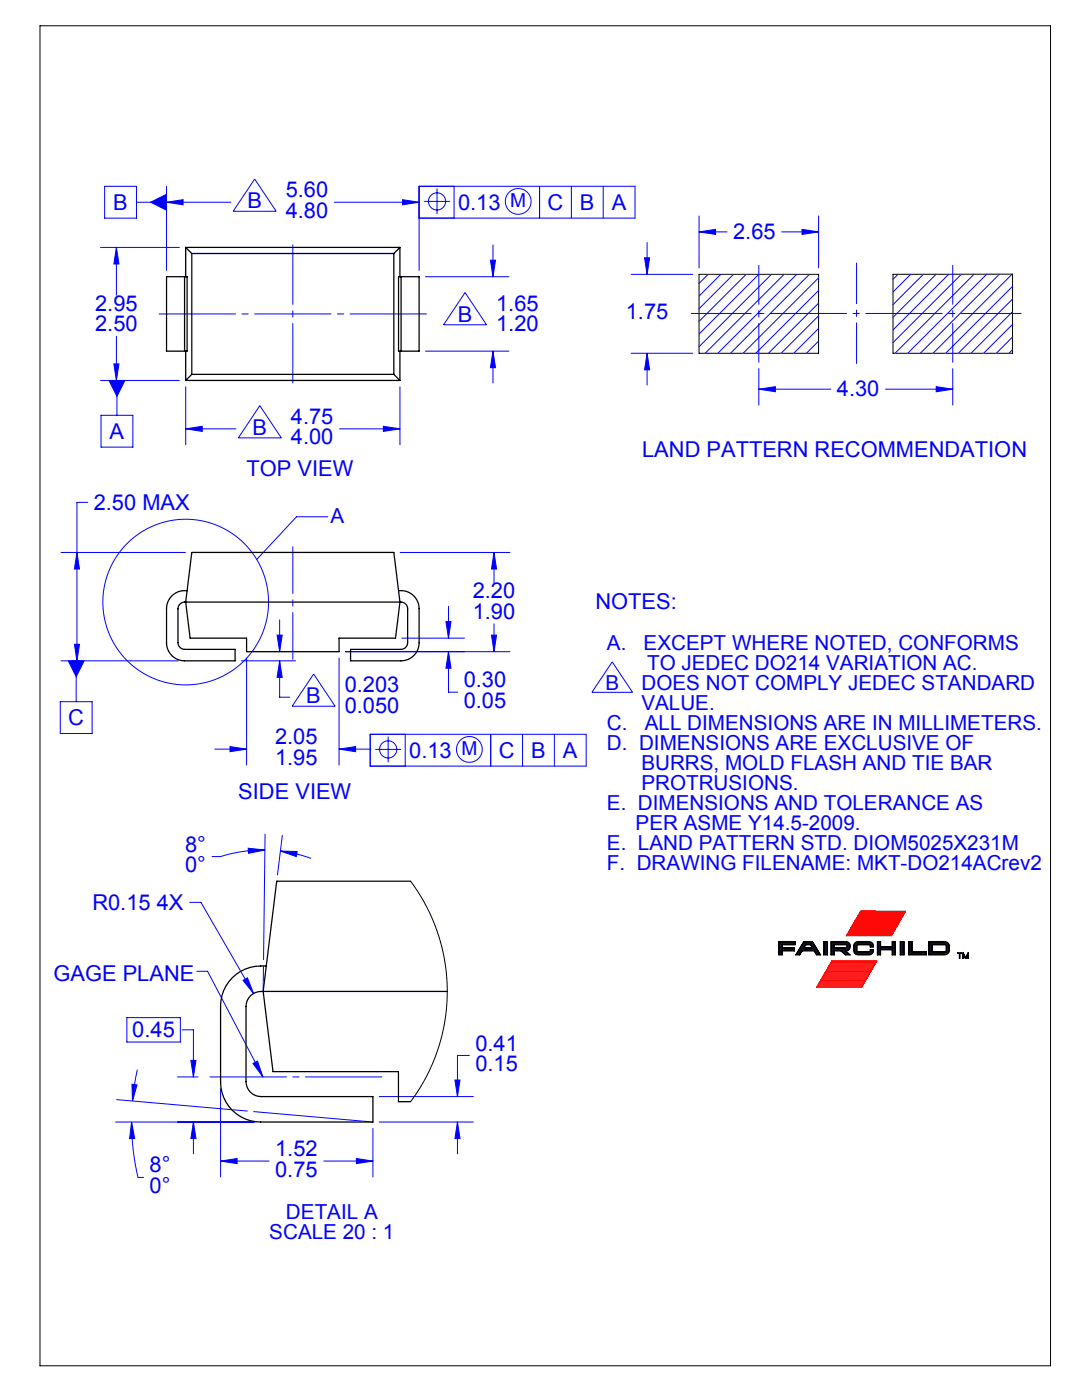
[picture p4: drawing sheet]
<svg xmlns="http://www.w3.org/2000/svg" width="216mm" height="279mm" viewBox="0 0 216 279" stroke-linecap="round" stroke-linejoin="round" font-family="sans-serif">
<g fill="none" stroke="#00f" stroke-width=".2">
<path d="M20.9 37.2h6.3v6.3h-6.3zM33.2 37.2v16.8M50.8 35.7l4.3 6.5h-8.6zM80.3 39.9l3.3 .5-3.3 .5zM87.2 37.6v5.2M90.6 37.2v6.3M107.7 37.2v6.3M114 37.2v6.3M120.4 37.2v6.3M20.1 49.4h15.7M23.2 49.4v9.5M23.2 49.4l.5 3.3h-1z"/>
<path d="M27.2 40.4h18.9M30.1 40.4l3.1-1.6v3.1zM33.2 40.4l3.3-.5v1zM66.7 40.4h16.9M83.6 43.5h43.1v-6.3h-43.1v16.8M84.6 40.2h5.2M84.9 55.2h16.6M92.8 58.4l4.3 6.4h-8.6zM97.9 51.9h1l-.5 3.3zM98.4 48.9v6.3M125.9 54.8h12.3M128.6 51.5h1l-.5 3.3z"/>
<path d="M129.1 48.4v6.4M139.5 46.3l3.3-.5v1zM139.5 43.1v10.4M139.5 46.3h5.6M141.3 54.8l-1.8 1.8M143.8 54.8l-4.3 4.3M146.4 54.8l-6.9 6.8M148.9 54.8l-9.4 9.3M151.4 54.8l-11.9 11.9M153.9 54.8l-14.4 14.4M156 46.3h7.3M156.5 54.8l-15.8 15.7"/>
<path d="M159 54.8l-15.8 15.7M160 45.8l3.3 .5-3.3 .5zM161.5 54.8l-15.7 15.7M163.3 43.1v10.4M163.3 55.4l-15 15.1M163.3 58l-12.5 12.5M179.2 54.8l-1 .9M181.7 54.7l-3.5 3.6M184.2 54.7l-6 6.1M186.8 54.7l-8.6 8.6M189.3 54.7l-11.1 11.2M191.8 54.7l-13.6 13.7"/>
<path d="M194.4 54.7l-15.8 15.8M196.9 54.7l-15.8 15.8M199.4 54.7l-15.8 15.8M202 54.7l-15.8 15.8M202 57.2l-13.3 13.3M202 59.7l-10.8 10.8M20.1 75.9h15.7M21.7 75.9h3.2l-1.6 3.2zM22.7 72.6h1l-.5 3.3zM23.2 67.1v8.8M23.3 75.9v7M37.1 77.2v11.6"/>
<path d="M79.8 77.2v11.6M84.9 70.1h16.6M98.4 70.1l.5 3.3h-1zM98.4 70.1v6.3M125.9 70.5h12.3M129.1 70.5l.5 3.3h-1zM129.1 70.5v6.4M151.4 77.7l3.3-.5v1zM151.4 73.6v7.2M151.4 77.7h14.4M163.3 60.5l-10 10M163.3 63l-7.4 7.5"/>
<path d="M163.3 65.5l-4.9 5M163.3 68.1l-2.4 2.4M176.7 77.7h13.4M186.8 77.2l3.3 .5-3.3 .5zM190.1 73.6v7.2M202 62.2l-8.3 8.3M202 64.7l-5.7 5.8M202 67.3l-3.2 3.2M202 69.8l-.7 .7M20.2 82.9h6.3v6.3h-6.3zM37.1 85.6h10M37.1 85.6l3.3-.5v1z"/>
<path d="M51.8 81l4.3 6.4h-8.5zM67.7 85.6h12.1M76.5 85.1l3.3 .5-3.3 .5zM12.2 110.3h24.8M15.4 110.3l.5 3.3h-1.1zM17.5 100.3h-2.1v31.6M65.4 103.1h-6.2l-8 8.6M79.9 110.3h21.9M98.6 110.3v6M98.6 110.3l.5 3.3h-1zM12.2 131.9h23.4M13.6 131.9h3.2l-1.6 3.2z"/>
<path d="M14.8 128.6h1.1l-.5 3.3zM15.2 131.9v8.1M48.2 131.9h10.8M49.2 131.3v21.4M55.3 126.8h1l-.5 3.3zM55.8 131.9v7.2h2M55.8 123.7v6.4M55.8 131.9l.5 3.3h-1zM62.6 134.5l4.3 6.4h-8.6zM67.7 131.3v21.4M68.9 130.1h32.9M80.2 127.4h12.5"/>
<path d="M89 124.1h1l-.5 3.3zM89.5 130.1v8h1.8M89.5 121v6.4M89.5 130.1l.5 3.3h-1zM98.1 126.8h1l-.5 3.3zM98.6 124.5v5.6M122.2 132.1l4 6.1h-8.1zM12 140h6.4v6.4h-6.4zM42.9 149.5h6.3M45.9 149l3.3 .5-3.3 .5zM67.7 149.5h6.3M67.7 149.5l3.3-.5v1z"/>
<path d="M73.9 146.5h43.1v6.4h-43.1zM74.9 149.6h5.1M77.5 147v5.1M80.9 146.5v6.4M97.9 146.5v6.4M104.3 146.5v6.4M110.6 146.5v6.4M49.5 169.3l3.4 .3-3.3 .7zM52.9 169.6a28.2 28.2 0 0 0-8.9 1.3h-1.7M52.9 166.5l-.3 25M56 169.8l3.3 .1-.2 1zM56 169.8a28.2 28.2 0 0 1 6.1 1.5"/>
<path d="M56.3 166.7l-.9 7.9M37.8 180.1h2.3l10.5 18.2M39.3 193.8h2.1l11.1 21.1M48.5 195.7l.9-.5 1.2 3.1zM52.6 192.8l-.1 5.1M23.3 219.5l26.1 2.2M25.3 203.1h10.7v4.9h-10.7zM26.3 216.4l1 .1-.9 3.2zM27.4 213.5l-.6 3.1-.4 3.1M35.4 214.9h4.1M36.3 205.5h2.3v9.4M38.1 211.6h1l-.5 3.3z"/>
<path d="M44 217.2v17.7M50.5 212.2l.9-.4 1.1 3.1zM75.7 218.8h18.8M90.8 215.5h1l-.5 3.3zM93.6 210.6h-2.3v8.2M23.1 223.9h27.6M26.3 223.9l.6 3.3h-1zM26.3 223.9a48.2 48.2 0 0 0 1.2 11.1h1.1M38.6 223.9l.5 3.3h-1zM38.6 223.9v6.4M44 231.7h9.7M44 231.7l3.3-.5v1z"/>
<path d="M50.6 221.8l23.8 2.1M64.6 231.7h9.8M71.1 231.2l3.3 .5-3.3 .5zM74.4 225.2v9.7M75.7 223.9h18.8M91.3 223.9v6.4M91.3 223.9l.5 3.3h-1z"/>
<circle cx="87.2" cy="40.2" r="1.71"/>
<circle cx="103.4" cy="40.2" r="2.57"/>
<circle cx="37.1" cy="120.2" r="16.5"/>
<circle cx="77.5" cy="149.6" r="1.71"/>
<circle cx="93.7" cy="149.6" r="2.57"/>
</g>
<g fill="none" stroke="#000" stroke-width=".2">
<path d="M8 5.1h201.6v267.5h-201.6zM139.5 54.8h23.8v15.7h-23.8zM178.2 54.8l23.8-.1v15.8h-23.8zM155.4 189.2h3.1v.6h-3.1M155.4 188.7h.7M155.4 189.4h3.1M155.4 190.3h.7M155.4 190h.7M155.4 188.1h3.3M155.4 189h.7M155.4 190.5h.7M155.4 189.6h3.1"/>
<path d="M155.4 188.3h3.3M155.4 188.5h3.3M156.1 189.1v-.6h2.6v-.6h-3.3v2.7h.7v-.8M158.8 190.5h.8M159 190.3h.8M159.1 190h.8M159.2 189.8h4.1M159.4 189.6h3.8M159.5 189.4h3.5M159.6 189.2h3.3M159.8 189h.8M159.9 188.7h.8"/>
<path d="M160 188.5h2.5M160 189.8l-.4 .8h-.8l1.6-2.7h1.7l1.7 2.7h-.9l-.4-.8M160.1 188.3h2.3M160.3 188.1h1.9M160.4 189.1l.4-.6h.9l.4 .6M161.8 188.7h.8M162 189h.8M162.6 190h.8M162.7 190.3h.9M162.9 190.5h.8M164.4 187.9h.7v2.7h-.7zM164.4 189.2h.7"/>
<path d="M164.4 188.7h.7M164.4 189.4h.7M164.4 190.3h.7M164.4 190h.7M164.4 188.1h.7M164.4 189h.7M164.4 190.5h.7M164.4 189.8h.7M164.4 189.6h.7M164.4 188.3h.7M164.4 188.5h.7M165.8 189.2h3.8"/>
<path d="M165.8 188.7h.7M165.8 189.4h3.7M165.8 190.3h.7M165.8 190h.7M165.8 188.1h3.6M165.8 189h.7M165.8 190.5h.7M165.8 189.8h3M165.8 189.6h3.5M165.8 188.3h3.7M165.8 188.5h3.8M167.8 189.8l.9 .8h1l-.9-.8"/>
<path d="M168.1 190h1M168.3 190.3h1M168.6 190.5h.9M168.7 187.9h-2.9v2.7h.7v-.8M168.8 187.9a.86 .86 0 0 1 .9 .8M169 189h.7M169 188.7v.3l-.2 .1M169 188.7h.7M169 188.7l-.2-.2h-2.3v.6M169.7 188.7a.89 .89 0 0 1-.9 1.1M170.3 189.2h.7M170.3 189.4h.7"/>
<path d="M170.3 189h.7M170.3 189.6h.7M170.3 188.7h.7M170.4 189.8h.6M170.4 188.5h3.9M170.4 190h3.8M170.5 188.3h3.7M170.5 190.3h3.6M170.6 188.2l.5-.3h2.3a.93 .93 0 0 1 .9 1.1h-.7v-.3l-.2-.2h-2.2l-.2 .2v1l.2 .2h2.2l.2-.1v-.3h.7a.94 .94 0 0 1-.9 1.1h-2.2a.91 .91 0 0 1-.9-.9v-1zM170.7 188.1h3.3M170.8 190.5h3M173.6 189.8h.7"/>
<path d="M173.6 188.7h.7M173.6 189.6h.7M175.1 187.9h.6v1h2.3v-1h.7v2.7h-.7v-1h-2.3v1h-.6zM175.1 189.2h3.6M175.1 188.7h.6M175.1 189.4h3.6M175.1 190.3h.6M175.1 190h.6M175.1 188.1h.6M175.1 189h3.6M175.1 190.5h.6M175.1 189.8h.6"/>
<path d="M175.1 189.6h.6M175.1 188.3h.6M175.1 188.5h.6M178 188.7h.7M178 190.3h.7M178 190h.7M178 188.1h.7M178 190.5h.7M178 189.8h.7M178 189.6h.7M178 188.3h.7M178 188.5h.7"/>
<path d="M179.6 187.9h.8v2.7h-.8zM179.6 189.2h.8M179.6 188.7h.8M179.6 189.4h.8M179.6 190.3h.8M179.6 190h.8M179.6 188.1h.8M179.6 189h.8M179.6 190.5h.8M179.6 189.8h.8M179.6 189.6h.8M179.6 188.3h.8"/>
<path d="M179.6 188.5h.8M181.3 187.9h.7v2h2.9v.7h-3.6zM181.3 189.2h.7M181.3 188.7h.7M181.3 189.4h.7M181.3 190.3h3.6M181.3 190h3.6M181.3 188.1h.7M181.3 189h.7M181.3 190.5h3.6M181.3 189.8h.7M181.3 189.6h.7"/>
<path d="M181.3 188.3h.7M181.3 188.5h.7M185.3 187.9h3.2a1 1 0 0 1 1 1v.7a1 1 0 0 1-1 1h-3.2zM185.3 189.2h.7M185.3 188.7h.7M185.3 189.4h.7M185.3 190.3h3.9M185.3 190h4.1M185.3 188.1h3.8M185.3 189h.7M185.3 190.5h3.6M185.3 189.8h.7"/>
<path d="M185.3 189.6h.7M185.3 188.3h4M185.3 188.5h4.1M186 188.5l2.6 .1 .2 .2v.9l-.3 .2h-2.5zM188.7 189.8h.7M188.8 188.7h.6M188.8 189.6h.7M188.8 189.2h.7M188.8 189.4h.7M188.8 189h.7M191.1 190.2l.8 .1h-.8zM191.4 190.6h.1"/>
<path d="M191.4 190.9h.1M191.4 190.8h.1M191.4 190.3v1h.1v-1M191.4 191.1h.1M191.4 190.4h.1M192.1 190.3h.2M192.1 190.2l.6 1 .5-1v1.1h-.1v-.9l-.3 .9h-.2l-.4-.9v.9h-.1zM192.1 190.6h.1M192.1 190.9h.1M192.1 190.8h.1M192.1 191.1h.1M192.1 190.4h.2"/>
<path d="M192.3 190.6h.1M192.4 190.8h.1M192.5 190.9h.1M192.5 191.1h.2M192.7 191.1h.1M192.8 190.9h.1M192.9 190.8h.1M192.9 190.6h.2M193 190.4h.2M193.1 190.3h.1M193.1 190.6h.1M193.1 190.9h.1"/>
<path d="M193.1 190.8h.1M193.1 191.1h.1"/>
</g>
<path d="M58.4 109.1v22.5" fill="none" stroke="#00f" stroke-width=".2" stroke-dasharray="15.2 1.3 1.3 1.3" stroke-dashoffset="5.9"/>
<path d="M86.2 62.7h-55.5M40.8 214.9h36.5" fill="none" stroke="#00f" stroke-width=".2" stroke-dasharray="15.2 1.3 1.3 1.3" stroke-dashoffset="-1.1"/>
<path d="M58.4 76.4v-27.5" fill="none" stroke="#00f" stroke-width=".2" stroke-dasharray="15.2 1.3 1.3 1.3" stroke-dashoffset="3.4"/>
<g fill="none" stroke="#f00" stroke-width=".2">
<path d="M163.1 196.8h9M163.2 196.6h9M163.3 196.4h9M163.5 196.1h9M163.6 195.9h9M163.7 195.7h9M163.9 195.5h9M164 195.2h9M164.1 195h9M164.2 194.8h9M164.4 194.6h9M164.5 194.3h9"/>
<path d="M164.6 194.1h9M164.8 193.9h9M164.9 193.7h9M165 193.4h9M165.2 193.2h9M165.3 193h9M165.4 192.8h9M165.5 192.5h9M165.7 192.3h9M165.8 192.1h9M165.9 191.9h9M166 191.8h9l-3.1 5.2h-9z"/>
<path d="M168.9 186.7h9M169.1 186.5h9M169.2 186.3h9M169.3 186h9M169.4 185.8h9M169.5 185.6h9M169.7 185.4h9M169.8 185.2h9M169.9 185h9M170 184.8h9M170.1 184.6h9M170.3 184.4h9"/>
<path d="M170.4 184.2h9M170.5 183.9h9M170.6 183.7h9M170.7 183.5h9M170.9 183.3h9M171 183.1h9M171.1 182.9h9M171.2 182.7h9M171.4 182.5h9M171.5 182.3h9M171.6 182.1h9M171.7 181.8h9l-2.8 5h-9z"/>
</g>
<path d="M151.4 53v19.3M190.1 53v19.3" fill="none" stroke="#00f" stroke-width=".2" stroke-dasharray="15.2 1.3 1.3 1.3" stroke-dashoffset="7.5"/>
<path d="M137.9 62.6h65.9" fill="none" stroke="#00f" stroke-width=".2" stroke-dasharray="15.2 1.3 1.3 1.3" stroke-dashoffset="3.3"/>
<path d="M170.9 72.5v-20" fill="none" stroke="#00f" stroke-width=".2" stroke-dasharray="15.2 1.3 1.3 1.3" stroke-dashoffset="7.1"/>
<g fill="#00f">
<path d="M50.5 212.2l.9-.4 1.1 3.1z"/>
<path d="M13.6 131.9h3.2l-1.6 3.2zM21.7 75.9h3.2l-1.6 3.2zM30.1 40.4l3.1 1.5v-3.1z"/>
<path d="M139.5 46.3l3.3-.5v1zM160 45.8l3.3 .5-3.3 .5zM151.4 77.7l3.3-.5v1zM186.8 77.2l3.3 .5-3.3 .5zM128.6 51.5h1l-.5 3.3zM129.1 70.5l.5 3.3h-1zM56 169.8l3.3 .1-.2 1zM49.5 169.3l3.4 .3-3.3 .7zM38.1 211.6h1l-.5 3.3zM38.6 223.9l.5 3.3h-1zM26.3 216.4l1 .1-.9 3.2zM26.3 223.9l.6 3.3h-1z"/>
<path d="M14.8 128.6h1.1l-.5 3.3zM15.4 110.3l.5 3.3h-1.1zM98.1 126.8h1l-.5 3.3zM98.6 110.3l.5 3.3h-1zM89 124.1h1l-.5 3.3zM89.5 130.1l.5 3.3h-1zM55.3 126.8h1l-.5 3.3zM55.8 131.9l.5 3.3h-1zM45.9 149l3.3 .5-3.3 .5zM67.7 149.5l3.3-.5v1zM97.9 51.9h1l-.5 3.3zM98.4 70.1l.5 3.3h-1zM22.7 72.6h1l-.5 3.3zM23.2 49.4l.5 3.3h-1zM33.2 40.4l3.3-.5v1zM80.3 39.9l3.3 .5-3.3 .5zM37.1 85.6l3.3-.5v1zM76.5 85.1l3.3 .5-3.3 .5zM91.3 223.9l.5 3.3h-1zM90.8 215.5h1l-.5 3.3zM44 231.7l3.3-.5v1zM71.1 231.2l3.3 .5-3.3 .5zM48.5 195.7l2.1 2.6-1.2-3.1z"/>
</g>
<g fill="none" stroke="#000" stroke-width=".25">
<path d="M36.8 55.2h-3.6v14.9h3.6M36.8 55.2v14.9M36.8 55.2h.5v14.9h-.5M37.1 49.4v5.8M37.1 49.4l1.2 1.2M37.1 49.4h42.7M38.3 50.6v24.1M38.3 50.6h40.3M78.6 50.6v24.1M79.8 49.4l-1.2 1.2M79.8 49.4v5.8M80 55.2h3.6v14.9h-3.6"/>
<path d="M80 55.2h-.5v14.9h.5M80 55.2v14.9M37.1 70.1v5.8M37.1 75.9h42.7M38.3 74.7l-1.2 1.2M38.3 74.7h40.3M78.6 74.7l1.2 1.2M79.8 70.1v5.8M37.3 117.9a3.7 3.7 0 0 0-4.1 3.6v6.8a3.6 3.6 0 0 0 3.6 3.6h10.1v-2.3h-10a1.35 1.35 0 0 1-1.4-1.4v-6.7a1.35 1.35 0 0 1 1.4-1.3h43.1a1.35 1.35 0 0 1 1.3 1.3v6.7a1.35 1.35 0 0 1-1.3 1.4h-10.1v2.3h10.1a3.6 3.6 0 0 0 3.6-3.6v-6.8a3.6 3.6 0 0 0-4.1-3.6M38.3 110.3h40.3l1.2 9.9-.9 7.2h-11.2v2.7h-18.5v-2.7h-11.3l-.8-7.2zM81.9 175.9h-26.7l-2.7 22 2 16h25v6h2.4M53.1 192.8a8.1 8.1 0 0 0-9.1 8v15.1a8 8 0 0 0 8 8h22.4v-5.1h-22.3a3 3 0 0 1-3-3v-14.9a3 3 0 0 1 3-3h37.1"/>
</g>
<path d="M81.9 175.9a36.7 36.7 0 0 1 0 44" fill="none" stroke="#000" stroke-width=".2"/>
<g font-size="4.4" fill="#00f">
<text x="22.6" y="41.8">B</text>
<text x="49.4" y="41.6">B</text>
<text x="57" y="39.4">5.60</text>
<text x="91.4" y="41.8">0.13</text>
<text x="109.3" y="41.8">C</text>
<text x="115.7" y="41.8">B</text>
<text x="122.1" y="41.8">A</text>
<text x="57" y="43.5">4.80</text>
<text x="146.3" y="47.7">2.65</text>
<text x="19" y="62">2.95</text>
<text x="91.3" y="64.2">B</text>
<text x="99" y="62">1.65</text>
<text x="124.9" y="63.6">1.75</text>
<text x="19" y="66.1">2.50</text>
<text x="99" y="66.1">1.20</text>
<text x="167" y="79.1">4.30</text>
<text x="21.9" y="87.5">A</text>
<text x="50.4" y="86.8">B</text>
<text x="58" y="84.6">4.75</text>
<text x="58" y="88.7">4.00</text>
<text x="49.2" y="95.1">TOP VIEW</text>
<text x="128.1" y="91.2">LAND PATTERN RECOMMENDATION</text>
<text x="18.7" y="101.7">2.50 MAX</text>
<text x="94.3" y="119.4">2.20</text>
<text x="94.3" y="123.5">1.90</text>
<text x="118.8" y="121.5">NOTES:</text>
<text x="92.5" y="137.2">0.30</text>
<text x="61.1" y="140.4">B</text>
<text x="68.8" y="138.2">0.203</text>
<text x="68.8" y="142.3">0.050</text>
<text x="92.5" y="141.3">0.05</text>
<text x="13.6" y="144.7">C</text>
<text x="54.9" y="148.5">2.05</text>
<text x="54.9" y="152.6">1.95</text>
<text x="81.6" y="151.2">0.13</text>
<text x="99.5" y="151.2">C</text>
<text x="106" y="151.2">B</text>
<text x="112.3" y="151.2">A</text>
<text x="47.6" y="159.4">SIDE VIEW</text>
<text x="36.9" y="170">8°</text>
<text x="36.9" y="174.1">0°</text>
<text x="18.4" y="181.5">R0.15 4X</text>
<text x="10.7" y="195.9">GAGE PLANE</text>
<text x="26.4" y="207">0.45</text>
<text x="94.9" y="209.7">0.41</text>
<text x="94.9" y="213.8">0.15</text>
<text x="29.8" y="234">8°</text>
<text x="54.9" y="230.7">1.52</text>
<text x="29.8" y="238.1">0°</text>
<text x="54.9" y="234.8">0.75</text>
</g>
<g font-size="4.1" fill="#00f">
<text x="65.9" y="104.3">A</text>
<text x="121.1" y="129.7">A.</text>
<text x="128.4" y="129.7">EXCEPT WHERE NOTED, CONFORMS</text>
<text x="120.8" y="137.6">B</text>
<text x="128" y="137.7">DOES NOT COMPLY JEDEC STANDARD</text>
<text x="129.1" y="133.7">TO JEDEC DO214 VARIATION AC.</text>
<text x="128" y="141.7">VALUE.</text>
<text x="121.1" y="149.7">D. DIMENSIONS ARE EXCLUSIVE OF</text>
<text x="121.1" y="145.7">C.</text>
<text x="128.7" y="145.7">ALL DIMENSIONS ARE IN MILLIMETERS.</text>
<text x="128" y="153.7">BURRS, MOLD FLASH AND TIE BAR</text>
<text x="121.1" y="161.7">E. DIMENSIONS AND TOLERANCE AS</text>
<text x="128" y="157.7">PROTRUSIONS.</text>
<text x="126.8" y="165.7">PER ASME Y14.5-2009.</text>
<text x="121.1" y="173.7">F. DRAWING FILENAME: MKT-DO214ACrev2</text>
<text x="121.1" y="169.7">E. LAND PATTERN STD. DIOM5025X231M</text>
<text x="57.1" y="243.3">DETAIL A</text>
<text x="53.7" y="247.3">SCALE 20 : 1</text>
</g>
<g font-size="3.8" fill="#00f">
<text x="101.8" y="41.4">M</text>
<text x="92.1" y="150.8">M</text>
</g>
</svg>
